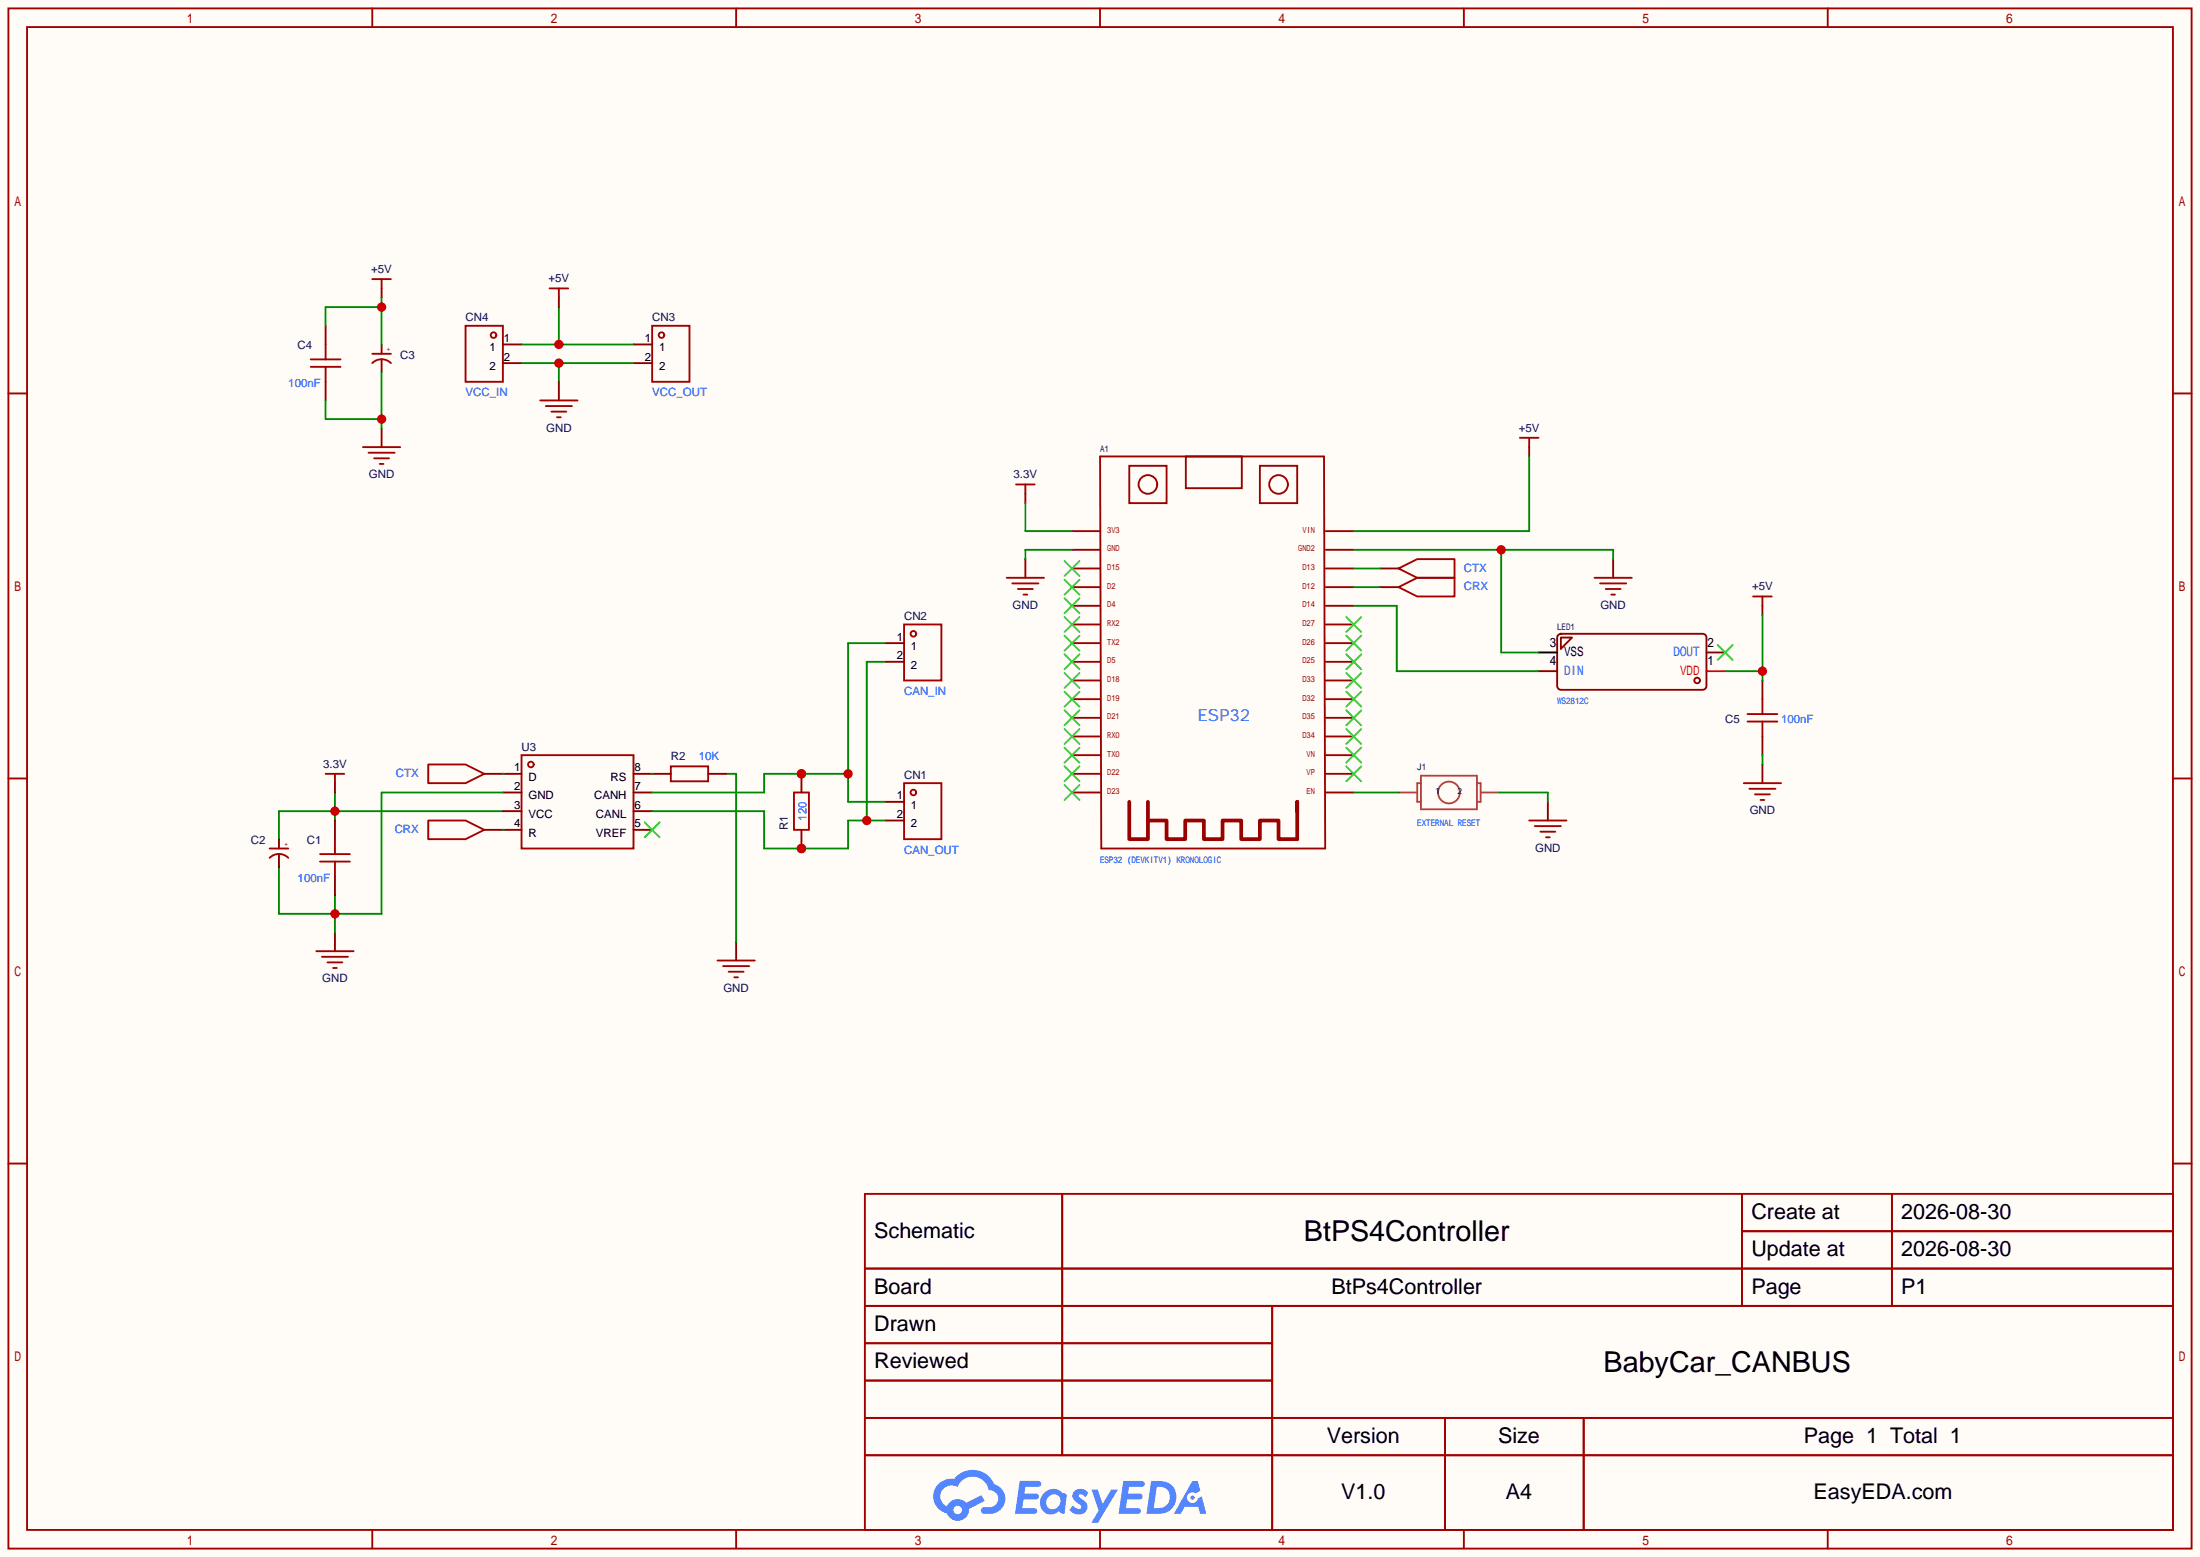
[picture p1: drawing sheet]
<svg xmlns="http://www.w3.org/2000/svg" width="299mm" height="212mm" viewBox="0 0 299 212" stroke-linecap="round" stroke-linejoin="round" font-family="sans-serif">
<path d="M0 0h299.5v211.8h-299.5z" fill="#fffcf7"/>
<g fill="none" stroke="#a10000" stroke-width=".25">
<path d="M1.1 1.1h297.2v209.6h-297.2zM3.7 3.7h292.1v204.5h-292.1zM50.7 1.1v2.6M100.2 1.1v2.6M149.7 1.1v2.6M199.3 1.1v2.6M248.8 1.1v2.6M1.1 53.5h2.6M295.8 53.5h2.5M1.1 105.9h2.6M295.8 105.9h2.5M1.1 158.3h2.6"/>
<path d="M295.8 158.3h2.5M117.7 162.4h178.1v45.8h-178.1zM117.7 172.6h178.1M117.7 177.7h178.1M144.6 162.4v35.6M173.2 177.7v30.5M237.1 162.4v15.3M237.1 167.5h58.7M257.5 162.4v15.3M117.7 182.8h55.5M117.7 192.9h178.1M117.7 187.8h55.5"/>
<path d="M117.7 198h178.1M196.7 192.9v15.3M215.6 192.9v15.3M50.7 208.2v2.5M100.2 208.2v2.5M149.7 208.2v2.5M199.3 208.2v2.5M248.8 208.2v2.5"/>
</g>
<g fill="#5487ff">
<path d="M146.3 202.8a1.3 1.3 0 0 1 1.8 .3l-.4 .6a.54 .54 0 0 0-.9-.2l.1 .1a2.71 2.71 0 0 1 1.1 1.2 1.27 1.27 0 0 1-.8 1.2 1.27 1.27 0 0 1-1.4-.4l-.3-.2 .6-.6a.7 .7 0 0 0 1.1 .3l-.1-.2a2.92 2.92 0 0 1-1.1-1.2 .84 .84 0 0 1 .3-.9z"/>
<path d="M148.6 202.7h.8l.7 1.9 1.2-1.9h.9l-2.7 4.5h-.9l.9-1.7z"/>
<path d="M138.8 201.5h1.6a1.31 1.31 0 0 1 1.3 .2 .4 .4 0 0 1-.4 .6h-1.7l-.2 .9h1.7a.4 .4 0 0 1 .3 .4 .4 .4 0 0 1-.4 .4h-1.7l-.1 1.2h.8a1.23 1.23 0 0 1 1.1 .2 .39 .39 0 0 1-.3 .6h-2.6z"/>
<path d="M152.9 201.5h1.6a1.32 1.32 0 0 1 1.3 .2 .39 .39 0 0 1-.4 .6h-1.7l-.2 .9h1.7a.4 .4 0 0 1 .3 .4 .4 .4 0 0 1-.4 .4h-1.7l-.1 1.2h.8a1.23 1.23 0 0 1 1.1 .2 .39 .39 0 0 1-.3 .6h-2.6z"/>
<path d="M162.3 201.5h.7l.4 1.3-.7 .4a.75 .75 0 0 0-1.1 .3 .75 .75 0 0 0 .5 1 .75 .75 0 0 0 1-.6l.5-.3 .6 2.4h-.8l-.3-1h-1.8l-.6 1h-.9z"/>
<path d="M156.7 201.5l-.6 4.5a6.3 6.3 0 0 0 2.8-.3 2.26 2.26 0 0 0 1.1-2.8 2.26 2.26 0 0 0-2.6-1.4zM157.5 202.3a1.47 1.47 0 0 1 1.7 1.3 1.47 1.47 0 0 1-1.5 1.6h-.6z"/>
<path d="M142.1 203.1a1.62 1.62 0 0 0-.4 2.1 1.62 1.62 0 0 0 2.1 .7l.3-.3 .4 .3 .4 .1 .3-2.5-.2-.3h-.1a.57 .57 0 0 1-.6-.4 1.73 1.73 0 0 0-2.2 .3zM142.7 203.6a.95 .95 0 0 1 1.4 0 .95 .95 0 0 1 0 1.3 .96 .96 0 0 1-1.5 .2 .96 .96 0 0 1 .1-1.5z"/>
<path d="M127.8 201.9a2.37 2.37 0 0 0 1.1 4 1.54 1.54 0 0 0 1.8 1 1.54 1.54 0 0 0 1.2-1.6l2.2-1.1-.5-.8-2.1 1.1a1.57 1.57 0 0 0-2.6 .4 1.5 1.5 0 0 1-.7-2.1 1.5 1.5 0 0 1 2.1-.5 2.23 2.23 0 0 1 2.3-1.4 2.23 2.23 0 0 1 2 1.8 1.16 1.16 0 0 1 1.3 1.1 1.16 1.16 0 0 1-1.1 1.3h-.7a.47 .47 0 0 0-.6 .3 .47 .47 0 0 0 .5 .6 2.33 2.33 0 0 0 2.8-2.1 2.1 2.1 0 0 0-1.5-2 3.2 3.2 0 0 0-5.4-.7h-.4a2.55 2.55 0 0 0-1.7 .7zM129.8 205.4a.58 .58 0 0 1 1.1 0 .58 .58 0 0 1-1.1 0z"/>
<circle cx="162.3" cy="203.8" r=".28"/>
</g>
<g fill="none" stroke="#900" stroke-width=".25">
<path d="M145.9 72.3h3.8M145.9 74.8h3.8M145.9 77.3h3.8M145.9 79.9h3.8M149.7 62.1h30.5l.2 53.3h-30.5zM153.7 63.4h5.1v5.1h-5.1zM161.4 62.1h7.6v4.3h-7.6zM171.5 63.4h5.1v5.1h-5.1zM180.5 72.3h3.8M180.5 74.8h3.8M180.5 77.3h3.8M180.5 79.9h3.8"/>
<path d="M145.9 82.4h3.8M145.9 85h3.8M145.9 87.5h3.8M145.9 90h3.8M145.9 92.6h3.8M145.9 95.1h3.8M145.9 97.7h3.8M180.5 82.4h3.8M180.5 85h3.8M180.5 87.5h3.8M180.5 90h3.8M180.5 92.6h3.8"/>
<path d="M180.5 95.1h3.8M180.5 97.7h3.8M145.9 100.2h3.8M145.9 102.7h3.8M145.9 105.3h3.8M145.9 107.8h3.8M180.5 100.2h3.8M180.5 102.7h3.8M180.5 105.3h3.8M180.5 107.8h3.8"/>
<circle cx="156.3" cy="65.9" r="1.27"/>
<circle cx="174" cy="65.9" r="1.27"/>
</g>
<g fill="none" stroke="#3c3" stroke-width=".25">
<path d="M144.9 76.3l2 2.1M144.9 78.9l2 2M146.9 76.3l-2 2.1M146.9 78.9l-2 2M144.9 81.4l2 2M144.9 83.9l2 2.1M144.9 86.5l2 2M144.9 89l2 2.1M144.9 91.6l2 2M144.9 94.1l2 2M144.9 96.6l2 2.1M144.9 99.2l2 2"/>
<path d="M146.9 81.4l-2 2M146.9 83.9l-2 2.1M146.9 86.5l-2 2M146.9 89l-2 2.1M146.9 91.6l-2 2M146.9 94.1l-2 2M146.9 96.6l-2 2.1M146.9 99.2l-2 2M183.3 83.9l2 2.1M183.3 86.5l2 2M183.3 89l2 2.1M183.3 91.6l2 2"/>
<path d="M183.3 94.1l2 2M183.3 96.6l2 2.1M183.3 99.2l2 2M185.3 83.9l-2 2.1M185.3 86.5l-2 2M185.3 89l-2 2.1M185.3 91.6l-2 2M185.3 94.1l-2 2M185.3 96.6l-2 2.1M185.3 99.2l-2 2M144.9 101.7l2 2.1M144.9 104.3l2 2"/>
<path d="M144.9 106.8l2 2M146.9 101.7l-2 2.1M146.9 104.3l-2 2M146.9 106.8l-2 2M183.3 101.7l2 2.1M183.3 104.3l2 2M185.3 101.7l-2 2.1M185.3 104.3l-2 2"/>
</g>
<path d="M153.7 109.1v5.1h2.6v-2.6h2.5v2.6h2.5v-2.6h2.6v2.6h2.5v-2.6h2.6v2.6h2.5v-2.6h2.5v2.6h2.6v-5.1v1.3M156.3 109.1v2.5" fill="none" stroke="#900" stroke-width=".51"/>
<path d="M45.6 107.8v3.8M68.5 110.4h-30.5v3.8" fill="none" stroke="#008700" stroke-width=".25"/>
<circle cx="45.6" cy="110.4" r=".63" fill="#c00"/>
<g fill="none" stroke="#a10000" stroke-width=".25">
<path d="M138.3 65.9h2.5M139.6 65.9v1.3M44.3 105.3h2.6M45.6 105.3v1.3M71 102.7h15.2v12.7h-15.2zM43.1 129.4h5M43.8 130.2h3.6M44.6 130.9h2M45.3 131.7h.5"/>
<circle cx="72.3" cy="104" r=".38"/>
</g>
<path d="M139.6 67.2v1.3M45.6 106.6v1.2M68.5 105.3h2.5M68.5 107.8h2.5M68.5 110.4h2.5M68.5 112.9h2.5M86.2 105.3h2.6M86.2 107.8h2.6M86.2 110.4h2.6M86.2 112.9h2.6M45.6 126.9v2.5" fill="none" stroke="#870000" stroke-width=".25"/>
<path d="M87.8 111.9l2 2M89.8 111.9l-2 2" fill="none" stroke="#3c3" stroke-width=".25"/>
<path d="M68.5 107.8h-16.6v16.5h-13.9v-6.3M45.6 121.8v5.1" fill="none" stroke="#008700" stroke-width=".25"/>
<circle cx="45.6" cy="124.3" r=".63" fill="#c00"/>
<g fill="none" stroke="#870000" stroke-width=".25">
<path d="M44.3 44.3v2.6M44.3 51.9v2.6M68.5 46.9h2.5M68.5 49.4h2.5M86.2 46.9h2.6M86.2 49.4h2.6M120.5 87.5h2.6M120.5 90h2.6M239.9 92.6v2.5M45.6 111.6v2.6M45.6 119.3v2.5M120.5 109.1h2.6"/>
<path d="M120.5 111.6h2.6M239.9 100.2v2.5"/>
</g>
<g fill="none" stroke="#a10000" stroke-width=".25">
<path d="M42.3 48.9h4.1M42.3 49.9h4.1M44.3 46.9v2M44.3 49.9v2M63.4 44.3h5.1v7.6h-5.1zM88.8 44.3h5.1v7.6h-5.1zM123.1 85h5v7.6h-5zM237.9 97.2h4M237.9 98.2h4M239.9 95.1v2.1M239.9 98.2v2M43.6 116.2h4"/>
<path d="M43.6 117.2h4M45.6 114.2v2M45.6 117.2v2.1M123.1 106.6h5v7.6h-5z"/>
<circle cx="67.2" cy="45.6" r=".38"/>
<circle cx="90" cy="45.6" r=".38"/>
<circle cx="124.3" cy="86.2" r=".38"/>
<circle cx="124.3" cy="107.8" r=".38"/>
</g>
<path d="M120.5 87.5h-5.1v21.6h5.1M115.4 105.3h-11.4v2.5h-15.2" fill="none" stroke="#008700" stroke-width=".25"/>
<g fill="#c00">
<circle cx="115.4" cy="105.3" r=".63"/>
<circle cx="109.1" cy="105.3" r=".63"/>
</g>
<path d="M120.5 90h-2.5v21.6M88.8 110.4h15.2v5h11.4v-3.8h5.1" fill="none" stroke="#008700" stroke-width=".25"/>
<g fill="#c00">
<circle cx="118" cy="111.6" r=".63"/>
<circle cx="109.1" cy="115.4" r=".63"/>
</g>
<path d="M100.2 128.1v2.6" fill="none" stroke="#870000" stroke-width=".25"/>
<path d="M97.7 130.7h5M98.4 131.4h3.6M99.2 132.2h2M99.9 133h.6" fill="none" stroke="#a10000" stroke-width=".25"/>
<path d="M71 46.9h15.2M76.1 41.8v5.1M98.9 105.3h1.3v22.8" fill="none" stroke="#008700" stroke-width=".25"/>
<circle cx="76.1" cy="46.9" r=".63" fill="#c00"/>
<path d="M71 49.4h15.2M76.1 49.4v2.5" fill="none" stroke="#008700" stroke-width=".25"/>
<circle cx="76.1" cy="49.4" r=".63" fill="#c00"/>
<g fill="none" stroke="#870000" stroke-width=".25">
<path d="M51.9 39.2v1.3M51.9 46.9v1.2M51.9 48.9v1.8M51.9 58.3v2.5M76.1 40.5v1.3M76.1 51.9v2.6M139.6 76.1v2.5M208.2 60.8v1.3M219.6 76.1v2.5M239.9 82.4v1.3M38 114.2v1.2M38 116.2v1.8"/>
<path d="M210.7 109.1v2.5M239.9 104v2.6"/>
</g>
<g fill="none" stroke="#a10000" stroke-width=".25">
<path d="M50.7 38h2.5M51.9 38v1.2M74.8 39.2h2.5M76.1 39.2v1.3M50.7 49.4a1.79 1.79 0 0 1 2.5 0M50.7 48.1h2.5M73.5 54.5h5.1M74.3 55.2h3.6M75.1 56h2M75.8 56.8h.5M206.9 59.6h2.5M208.2 59.6v1.2"/>
<path d="M49.4 60.8h5.1M50.2 61.6h3.5M50.9 62.4h2.1M51.7 63.1h.5M137 78.6h5.1M137.8 79.4h3.6M217 78.6h5.1M217.8 79.4h3.6M138.6 80.1h2M139.3 80.9h.5M218.6 80.1h2M219.3 80.9h.5"/>
<path d="M238.6 81.2h2.6M239.9 81.2v1.2M36.7 116.7a1.79 1.79 0 0 1 2.5 0M36.7 115.4h2.5M208.2 111.6h5M208.9 112.4h3.6M209.7 113.2h2M210.4 113.9h.5M237.4 106.6h5M238.1 107.3h3.6M238.9 108.1h2M239.6 108.8h.6"/>
</g>
<path d="M51.9 40.5v6.4M51.9 41.8h-7.6v2.5" fill="none" stroke="#008700" stroke-width=".25"/>
<circle cx="51.9" cy="41.8" r=".63" fill="#c00"/>
<path d="M44.3 54.5v2.5h7.6M51.9 50.7v7.6" fill="none" stroke="#008700" stroke-width=".25"/>
<circle cx="51.9" cy="57" r=".63" fill="#c00"/>
<path d="M187.8 79.9h2.6M187.8 77.3h2.6M65.9 105.3h2.6M65.9 112.9h2.6M88.8 105.3h2.5M96.4 105.3h2.5M109.1 105.3v2.5" fill="none" stroke="#870000" stroke-width=".25"/>
<path d="M190.4 79.9l2.5-1.3h5.1v2.6h-5.1zM190.4 77.3l2.5-1.2h5.1v2.5h-5.1zM58.3 104h5.1l2.5 1.3-2.5 1.3h-5.1zM58.3 111.6h5.1l2.5 1.3-2.5 1.3h-5.1zM91.3 104.3h5.1v2h-5.1zM108.1 107.8h2v5.1h-2z" fill="none" stroke="#a10000" stroke-width=".25"/>
<path d="M68.5 105.3h.1M68.5 112.9h.1" fill="none" stroke="#008700" stroke-width=".25"/>
<circle cx="109.1" cy="105.3" r=".63" fill="#c00"/>
<path d="M109.1 112.9v2.5" fill="none" stroke="#870000" stroke-width=".25"/>
<circle cx="109.1" cy="115.4" r=".63" fill="#c00"/>
<path d="M139.6 68.5v3.8h6.3M145.9 74.8h-6.3v1.3M184.3 77.3h3.5M184.3 79.9h3.5M208.2 62.1v10.2h-23.9M234.8 91.3h5.1M239.9 83.7v8.9M88.8 105.3h.1M184.3 107.8h6.1M204.1 107.8h6.6v1.3" fill="none" stroke="#008700" stroke-width=".25"/>
<path d="M190.4 107.8h2.5M193.4 105.5h7.6v4.6h-7.6zM193.4 106.6h-.5v2.5h.5M198.7 107.8a1.48 1.48 0 0 0-2.1-1.3 1.48 1.48 0 0 0-.4 2.4 1.48 1.48 0 0 0 2.4-.6l.1-.5M201 106.6h.5v2.5h-.5M201.6 107.8h2.5" fill="none" stroke="#a64a4a" stroke-width=".25"/>
<g fill="none" stroke="#870000" stroke-width=".25">
<path d="M209.4 91.3h2.6M212 86.5l.5-.3h19.3l.2 .1 .3 .4v6.6l-.1 .3-.4 .3h-19.3l-.3-.1-.2-.5v-6.6zM212.5 86.7h1.5l-1.5 1.6zM232.3 88.8h2.5"/>
<circle cx="231" cy="92.6" r=".38"/>
</g>
<path d="M232.3 91.3h2.5" fill="none" stroke="#f00" stroke-width=".25"/>
<path d="M233.8 87.8l2 2M235.8 87.8l-2 2" fill="none" stroke="#3c3" stroke-width=".25"/>
<path d="M209.4 88.8h2.6" fill="none" stroke="#000" stroke-width=".25"/>
<circle cx="239.9" cy="91.3" r=".63" fill="#c00"/>
<path d="M184.3 74.8h35.3v1.3M204.3 74.8v14h5.1M184.3 82.4h5.8v8.9h19.3M239.9 102.7v1.3" fill="none" stroke="#008700" stroke-width=".25"/>
<circle cx="204.3" cy="74.8" r=".63" fill="#c00"/>
<g font-size="3.9">
<text x="177.5" y="168.9">BtPS4Controller</text>
<text x="218.3" y="186.7">BabyCar_CANBUS</text>
</g>
<g font-size="2.9">
<text x="238.4" y="165.9">Create at</text>
<text x="258.8" y="165.9">2026-08-30</text>
<text x="119" y="168.4">Schematic</text>
<text x="238.4" y="170.9">Update at</text>
<text x="258.8" y="170.9">2026-08-30</text>
<text x="119" y="176">Board</text>
<text x="181.2" y="176">BtPs4Controller</text>
<text x="238.4" y="176">Page</text>
<text x="258.8" y="176">P1</text>
<text x="119" y="181.1">Drawn</text>
<text x="119" y="186.2">Reviewed</text>
<text x="180.6" y="196.3">Version</text>
<text x="203.9" y="196.3">Size</text>
<text x="245.6" y="196.3">Page 1 Total 1</text>
<text x="182.6" y="204">V1.0</text>
<text x="205" y="204">A4</text>
<text x="246.9" y="204">EasyEDA.com</text>
</g>
<text font-size="2.3" fill="#00f" x="163" y="98.1">ESP32</text>
<text font-size="1.8" x="212.9" y="89.2">VSS</text>
<g font-size="1.8" fill="#00f">
<text x="227.8" y="89.2">DOUT</text>
<text x="212.9" y="91.8">DIN</text>
</g>
<text font-size="1.8" fill="#f00" x="228.7" y="91.8">VDD</text>
<g font-size="1.6" fill="#000080">
<text x="50.5" y="37.1">+5V</text>
<text x="74.7" y="38.4">+5V</text>
<text x="40.5" y="47.5">C4</text>
<text x="63.4" y="43.7">CN4</text>
<text x="88.8" y="43.7">CN3</text>
<text x="54.5" y="48.8">C3</text>
<text x="74.3" y="58.7">GND</text>
<text x="206.7" y="58.7">+5V</text>
<text x="50.2" y="65.1">GND</text>
<text x="138" y="65.1">3.3V</text>
<text x="137.8" y="82.9">GND</text>
<text x="217.8" y="82.9">GND</text>
<text x="238.5" y="80.3">+5V</text>
<text x="123.1" y="84.4">CN2</text>
<text x="234.8" y="98.3">C5</text>
<text x="44" y="104.4">3.3V</text>
<text x="71" y="102.2">U3</text>
<text x="91.3" y="103.4">R2</text>
<text x="123.1" y="106">CN1</text>
<text x="107.2" y="112.9" transform="rotate(-90 107.2 112.9)">R1</text>
<text x="238.2" y="110.8">GND</text>
<text x="34.2" y="114.9">C2</text>
<text x="41.8" y="114.9">C1</text>
<text x="209" y="115.9">GND</text>
<text x="43.9" y="133.7">GND</text>
<text x="98.5" y="134.9">GND</text>
</g>
<g font-size="1.6">
<text x="66.6" y="47.8">1</text>
<text x="68.6" y="46.5">1</text>
<text x="87.8" y="46.5">1</text>
<text x="89.7" y="47.8">1</text>
<text x="66.6" y="50.3">2</text>
<text x="68.6" y="49.1">2</text>
<text x="87.8" y="49.1">2</text>
<text x="89.7" y="50.3">2</text>
<text x="122.1" y="87.2">1</text>
<text x="122.1" y="89.7">2</text>
<text x="124" y="88.4">1</text>
<text x="124" y="91">2</text>
<text x="70" y="104.9">1</text>
<text x="70" y="107.5">2</text>
<text x="71.9" y="106.2">D</text>
<text x="83.1" y="106.2">RS</text>
<text x="86.4" y="107.5">7</text>
<text x="86.4" y="104.9">8</text>
<text x="70" y="110">3</text>
<text x="70" y="112.6">4</text>
<text x="71.9" y="108.7">GND</text>
<text x="71.9" y="111.3">VCC</text>
<text x="71.9" y="113.8">R</text>
<text x="80.9" y="108.7">CANH</text>
<text x="81.1" y="113.8">VREF</text>
<text x="81.1" y="111.3">CANL</text>
<text x="86.4" y="112.6">5</text>
<text x="86.4" y="110">6</text>
<text x="122.1" y="108.7">1</text>
<text x="122.1" y="111.3">2</text>
<text x="124" y="110">1</text>
<text x="124" y="112.6">2</text>
</g>
<g font-size="1.6" fill="#00f">
<text x="39.2" y="52.6">100nF</text>
<text x="63.4" y="53.9">VCC_IN</text>
<text x="88.8" y="53.9">VCC_OUT</text>
<text x="199.3" y="77.8">CTX</text>
<text x="199.3" y="80.3">CRX</text>
<text x="123.1" y="94.5">CAN_IN</text>
<text x="242.4" y="98.3">100nF</text>
<text x="53.9" y="105.7">CTX</text>
<text x="95.1" y="103.4">10K</text>
<text x="53.7" y="113.3">CRX</text>
<text x="109.8" y="111.6" transform="rotate(-90 109.8 111.6)">120</text>
<text x="40.5" y="119.9">100nF</text>
<text x="123.1" y="116.1">CAN_OUT</text>
</g>
<g font-size="1.2" fill="#000080">
<text x="149.7" y="61.6">A1</text>
<text x="212" y="85.7">LED1</text>
<text x="192.9" y="104.7">J1</text>
</g>
<g font-size="1.2" fill="#00f">
<text x="212" y="95.8">WS2812C</text>
<text x="192.9" y="112.4">EXTERNAL RESET</text>
<text x="149.7" y="117.4">ESP32 (DEVKITV1) KRONOLOGIC</text>
</g>
<g font-size="1.1" fill="#900">
<text x="150.7" y="72.5">3V3</text>
<text x="150.7" y="75">GND</text>
<text x="150.7" y="77.5">D15</text>
<text x="176.7" y="75">GND2</text>
<text x="177.3" y="72.5">VIN</text>
<text x="177.3" y="77.5">D13</text>
<text x="150.7" y="80.1">D2</text>
<text x="150.7" y="82.6">D4</text>
<text x="177.3" y="80.1">D12</text>
<text x="177.3" y="82.6">D14</text>
<text x="150.7" y="85.2">RX2</text>
<text x="150.7" y="87.7">TX2</text>
<text x="177.3" y="85.2">D27</text>
<text x="177.3" y="87.7">D26</text>
<text x="150.7" y="90.2">D5</text>
<text x="150.7" y="92.8">D18</text>
<text x="150.7" y="95.3">D19</text>
<text x="177.3" y="90.2">D25</text>
<text x="177.3" y="92.8">D33</text>
<text x="177.3" y="95.3">D32</text>
<text x="150.7" y="97.9">D21</text>
<text x="150.7" y="100.4">RX0</text>
<text x="177.3" y="97.9">D35</text>
<text x="177.3" y="100.4">D34</text>
<text x="150.7" y="102.9">TX0</text>
<text x="150.7" y="105.5">D22</text>
<text x="177.9" y="102.9">VN</text>
<text x="177.9" y="105.5">VP</text>
<text x="150.7" y="108">D23</text>
<text x="177.9" y="108">EN</text>
</g>
<g font-size="1.1">
<text x="195.4" y="108">1</text>
<text x="198.4" y="108">2</text>
</g>
<g font-size=".8" fill="#a00000">
<text x="53.1" y="47.7" transform="rotate(-90 53.1 47.7)">+</text>
<text x="39.2" y="115" transform="rotate(-90 39.2 115)">+</text>
</g>
</svg>
